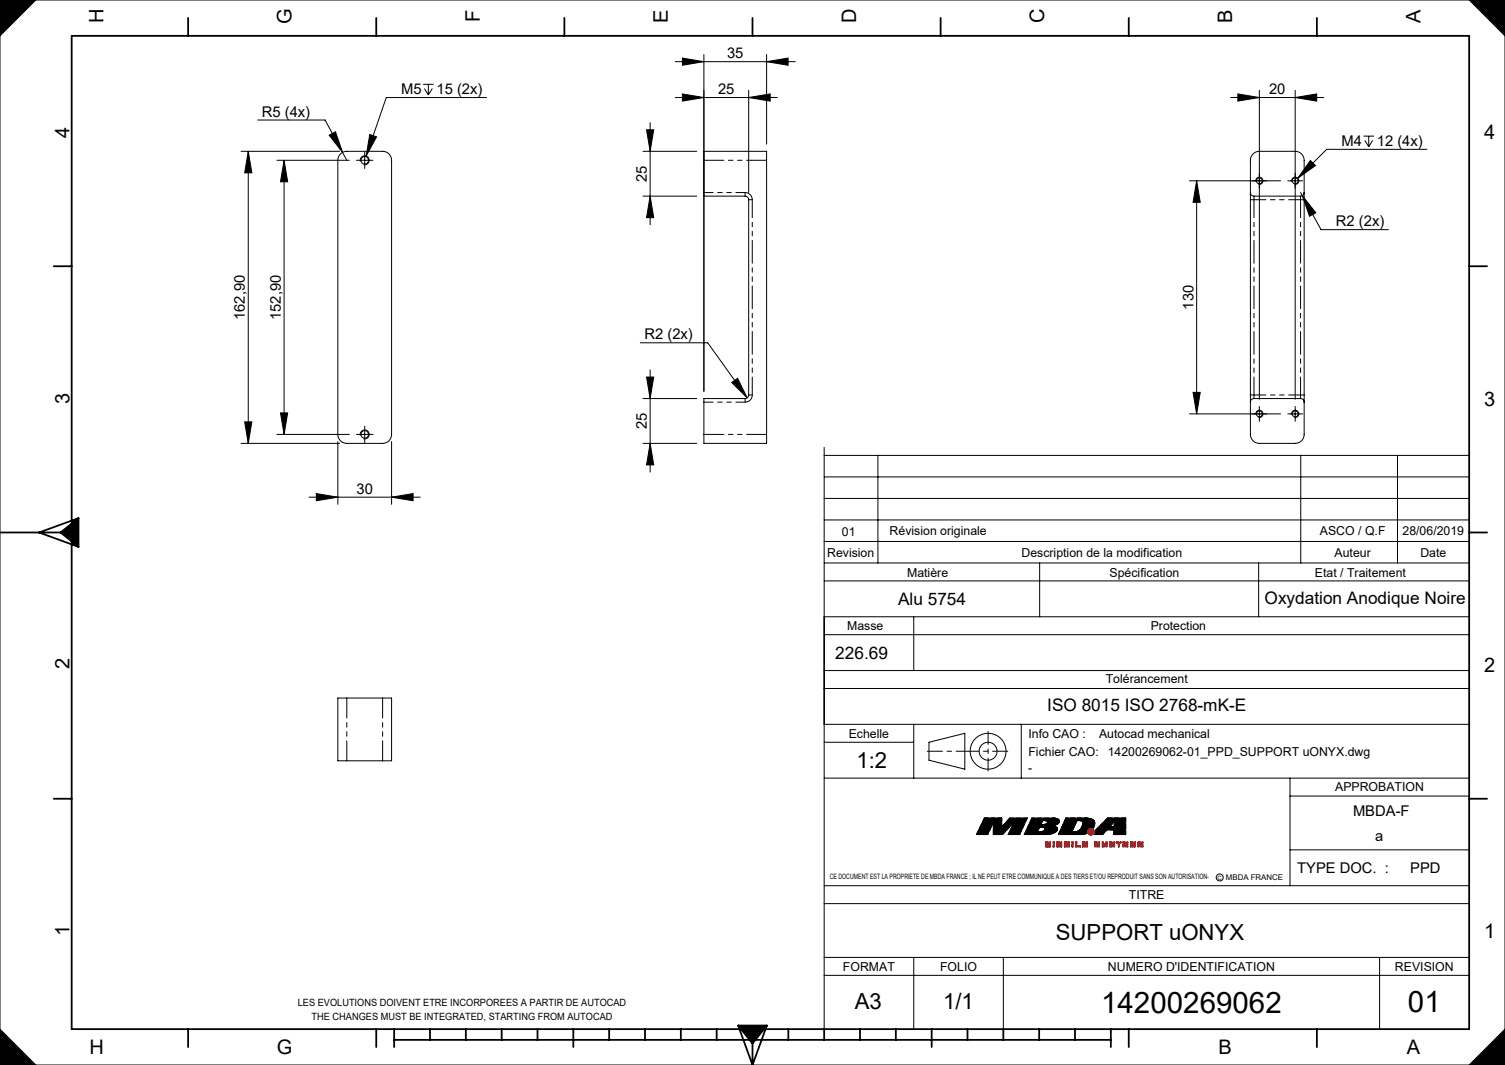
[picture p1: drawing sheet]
<svg xmlns="http://www.w3.org/2000/svg" width="420mm" height="297mm" viewBox="0 0 420 297" stroke-linecap="round" stroke-linejoin="round" font-family="sans-serif">
<g fill="none" stroke="#000" stroke-width=".28">
<path d="M0 0h420v297h-420zM10 0l-10 10M410 0l10 10M230 124.8v162.2M230 139h180M230 133h180M230 127h180M245 127v30M363 127v30M390 127v30M230 157h180M230 151h180"/>
<path d="M230 145h180M290.1 157v15M351.3 157v15M230 177h180M230 172h180M230 162h180.1M255 172v15M230 187h180M230 192h180M230 217h180M230 202h180M230 207h25"/>
<path d="M255 202v15M259.2 207l10.1-2.5v10l-10.1-2.5zM285 202v15M360 217v30M274.7 228.1h4.9v2.5l2.2-2.5h4.9l-2.1 4.6h-3.2l1.6-3.3-3.2 3.3h-2.6v-3.3l-1.6 3.3h-3.1zM288 228.1h6.2l.8 .2a.78 .78 0 0 1 .6 1.1l-.6 .5-1.4 .3 .9 .2a.92 .92 0 0 1 .6 .9 .92 .92 0 0 1-.7 .9l-2.4 .5h-6.1zM290.1 230.7l1.3 .1a.67 .67 0 0 1 .1 .8 .67 .67 0 0 1-.8 .3l-1.2 .1zM291 228.8l1.1 .2 .3 .2-.1 .3-.7 .4h-1.1zM297.5 228.1h5.9a1.82 1.82 0 0 1 2.1 1.3l-.3 1.5a1.36 1.36 0 0 0-1.5 .1 1.36 1.36 0 0 0-.5 1.4l-1.6 .3h-6.2zM300.6 228.8a1.51 1.51 0 0 1 1.6 .5 2.55 2.55 0 0 1-3 2.7zM309.1 228.1h5v4.6h-3.3v-1.3h-1.9l-1.2 1.3h-2.3l.2-.5v-.6zM311 229.1l-.1 1.4h-1.2z"/>
<path d="M360 237h50M360 222h50M230 252h180M230 247h180M230 272h180M230 267h180M255 267v20M280 267v20M385 267v20M0 287l10 10M420 287l-10 10"/>
<circle cx="275.8" cy="209.5" r="2.5"/>
<circle cx="275.8" cy="209.5" r="5"/>
<circle cx="340.4" cy="244.7" r=".98"/>
</g>
<path d="M305.4 232.7l.2-.5v-.6" fill="none" stroke="#000" stroke-width=".28" stroke-dasharray="1.3 .6" stroke-dashoffset=".6" stroke-linecap="butt"/>
<path d="M305.1 230.9a1.19 1.19 0 0 0-1.4 .1 1.19 1.19 0 0 0-.4 1.3" fill="none" stroke="#000" stroke-width=".28" stroke-dasharray="1.3 .6" stroke-dashoffset=".1" stroke-linecap="butt"/>
<g fill="none" stroke="#f00" stroke-width=".28">
<path d="M291.8 234.8h1.3v1.4h-.2v-1.1h-.3v1.1h-.3v-1.1h-.2v1.1h-.3zM293.9 234.8h.3v1.4h-.3zM295 234.8h1.3v.3h-1.1v.2h1.1v.9h-1.3v-.3h1v-.3h-1zM297 234.8h1.4v.3h-1.1v.2h1.1v.9h-1.4v-.3h1.1v-.3h-1.1zM299.2 234.8h.2v1.4h-.2zM300.2 234.8h.3v1.1h1v.3h-1.3zM302.1 234.8h1.3v.3h-1v.2h1v.3h-1v.3h1v.3h-1.3zM305.5 234.8h1.4v.3h-1.2v.2h1.2l-.1 .9h-1.3v-.3h1.1v-.3h-1.1zM307.6 234.8h.2v.5h.9v-.5h.3v1.3l-1.4 .1v-.3h1.1v-.3h-1.1zM309.7 234.8h1.3v.3h-1.1v.2h1.1v.8l-1.3 .1v-.3h1.1v-.3h-1.1zM311.5 234.8h1.4v.3h-.6v1.1h-.2v-1.1h-.6zM313.4 234.8h1.3v.3h-1v.2h1v.3h-1v.3h1v.3h-1.3z"/>
<path d="M315.5 234.8h1.3v1.4h-.3v-1.1h-.2v1.1h-.3v-1.1h-.2v1.1h-.3zM317.6 234.8h1.3v.3h-1v.2h1v.9h-1.3v-.3h1v-.3h-1z"/>
<circle cx="304.5" cy="232" r=".9"/>
</g>
<path d="M305.4 232a.9 .9 0 0 0-1.4-.8 .9 .9 0 0 0-.1 1.5 .9 .9 0 0 0 1.5-.6v-.1" fill="none" stroke="#f00" stroke-width=".28" stroke-dasharray="1.3 .6" stroke-dashoffset=".7" stroke-linecap="butt"/>
<path d="M308.9 231.4h1.9" fill="none" stroke="#000" stroke-width=".28" stroke-dasharray="1.3 .6" stroke-dashoffset="1"/>
<path d="M285.9 232.7h6.1M288 228.1h6.2M291.3 229.9h-.8M292.7 232.7h-.7M293.6 230.2l.9 .2M293.9 232.4l-.8 .2M295.4 232.7h6.2M299.2 232h.7M301.5 231.2l.4-.6M303.4 228.1l.7 .2M305.4 232.7h2.3M307.7 232.7h-2.3" fill="none" stroke="#000" stroke-width=".28" stroke-dasharray="1.3 .6" stroke-dashoffset=".4"/>
<path d="M308.9 231.4l-1.2 1.3M311 229.1l-1.3 1.4" fill="none" stroke="#000" stroke-width=".28" stroke-dasharray="1.3 .6" stroke-dashoffset=".9"/>
<path d="M291 228.8l-.5 1.1M295.4 232.7h5.7M309.7 230.5h1.2M310.8 232.7v-1.3" fill="none" stroke="#000" stroke-width=".28" stroke-dasharray="1.3 .6" stroke-dashoffset=".6"/>
<path d="M277.2 229.4l-1.6 3.3M281.4 232.7l1.6-3.3M290.1 230.7l-.6 1.3M310.9 230.5l.1-1.4" fill="none" stroke="#000" stroke-width=".28" stroke-dasharray="1.3 .6" stroke-dashoffset=".7"/>
<path d="M277.2 232.7v-3.3M279.6 230.6l2.2-2.5M299.2 232l1.4-3.2M310.8 232.7h3.3M314.1 232.7h-3.3" fill="none" stroke="#000" stroke-width=".28" stroke-dasharray="1.3 .6" stroke-dashoffset="-.1"/>
<path d="M283 229.4l-3.2 3.3M314.1 228.1v4.6" fill="none" stroke="#000" stroke-width=".28" stroke-dasharray="1.3 .6" stroke-dashoffset=".2"/>
<g fill="none" stroke="#000" stroke-width=".28" stroke-dasharray="1.3 .6">
<path d="M272.5 232.7l2.2-4.6M272.5 232.7h3.1M275.6 232.7h-3.1M277.2 232.7h.1M281.4 232.7h3.2M284.6 232.7h-3.2M286.6 228.1h.1M286.7 228.1l-2.1 4.6M288 228.1l-2.1 4.6M289.5 232h.6M290.1 232l.6-.1M290.5 229.9h.1"/>
<path d="M290.6 229.9h.1M290.6 229.9h.5M290.7 231.9h.2M290.7 230.7h-.6M290.9 231.9l.3-.2M291 228.8h.5M291 230.8l-.3-.1M291.2 231.7l.2-.1M291.3 232.7h.1M291.4 230.8h-.4M291.4 231.6l.2-.2M291.4 232.7h.1"/>
<path d="M291.5 232.7h.1M291.5 228.8l.4 .1M291.6 230.9l-.2-.1M291.6 231.4v-.2M291.6 229.9h-.3M291.6 231v-.1M291.6 231.2v-.2M291.6 232.7h.1M291.7 232.7h.1M291.8 232.7h.1M291.9 228.9l.2 .1M291.9 232.7h.1"/>
<path d="M292 229.8l-.4 .1M292 232.7h.1M292.1 229.7l-.1 .1M292.1 229h.2M292.2 229.6l-.1 .1M292.3 229l.1 .2M292.3 229.5l-.1 .1M292.4 229.3l-.1 .2M292.4 229.2v.1M293.1 232.6l-.4 .1M293.8 228.1h.4M294 228.1h.1"/>
<path d="M294.1 228.1h.1M294.2 228.1l.4 .1M294.4 232.2l-.5 .2M294.5 230.4l.4 .3M294.6 228.2l.4 .1M294.7 230l-.4 .1M294.7 231.9l-.3 .3M294.9 231.7l-.2 .2M294.9 230.7l.2 .2M295 229.9l-.3 .1M295 228.3l.2 .1M295 231.6l-.1 .1"/>
<path d="M295.1 230.9v.2M295.1 231.3l-.1 .3M295.1 231.1v.2M295.2 229.7l-.2 .2M295.2 228.4l.3 .2M295.4 229.5l-.2 .2M295.5 228.6l.2 .3M295.6 229.4l-.2 .1M295.7 229.2l-.1 .2M295.7 228.9v.3M297.5 228.1l-2.1 4.6M299.2 232h.4"/>
<path d="M299.6 232h.1M299.7 232h.1M299.8 232h.1M299.9 232l.5-.1M300.4 231.9h.2M300.6 228.8h.6M300.6 231.9l.2-.1M300.8 231.8l.1-.1M300.9 231.7l.2-.1M301.1 231.6l.1-.1M301.1 232.7h.1M301.2 231.5l.3-.3"/>
<path d="M301.2 232.7h.1M301.3 232.7h.1M301.4 228.8h-.2M301.4 232.7h.1M301.5 232.7h.1M301.6 232.7h.6M301.6 228.9l-.2-.1M301.8 229l-.2-.1M301.9 230.6l.2-.6M302.1 229.1l-.3-.1M302.1 230l.1-.4M302.2 232.7l.3-.1"/>
<path d="M302.2 229.3l-.1-.2M302.2 229.6v-.3M302.5 232.6l.3-.1M302.8 232.6l.3-.1M303 228.1h.1M303.1 232.5l.1-.1M303.1 228.1h.1M303.2 228.1h.1M303.2 232.4h.1M303.3 232.4v-.1M303.3 228.1h.1M304.1 228.3l.6 .1"/>
<path d="M304.7 228.4l.4 .3M305.1 230.9h.1M305.1 228.7l.2 .2M305.2 230.9v-.1M305.2 230.8l.2-.6M305.4 230.2l.1-.4M305.4 229.1l-.1-.2M305.5 229.4l-.1-.3M305.5 229.8v-.4M309.1 228.1h5"/>
</g>
<path d="M274.7 228.1h4.9M281.8 228.1h4.8M305.6 231.6l3.5-3.5" fill="none" stroke="#000" stroke-width=".28" stroke-dasharray="1.3 .6" stroke-dashoffset=".1"/>
<path d="M297.5 228.1h5.9" fill="none" stroke="#000" stroke-width=".28" stroke-dasharray="1.3 .6" stroke-dashoffset=".5"/>
<path d="M277.3 232.7h2.5M279.6 228.1v2.5M279.8 232.7h-2.6M294.3 230.1l-.7 .1" fill="none" stroke="#000" stroke-width=".28" stroke-dasharray="1.3 .6" stroke-dashoffset=".3"/>
<path d="M285.9 232.7h5.4M297.5 228.1h5.5" fill="none" stroke="#000" stroke-width=".28" stroke-dasharray="1.3 .6" stroke-dashoffset=".8"/>
<path d="M258.7 209.5h22.6" fill="none" stroke="#000" stroke-width=".28" stroke-dasharray="6.3 1.3 1.3 1.3" stroke-dashoffset="2.1"/>
<path d="M275.8 204v11" fill="none" stroke="#000" stroke-width=".28" stroke-dasharray="6.3 1.3 1.3 1.3" stroke-dashoffset="2.8"/>
<g fill="none" stroke="#000" stroke-width=".5">
<path d="M20 10h390v277h-390zM52.5 5v5M105 5v5M157.5 5v5M210 5v5M262.5 5v5M315 5v5M367.5 5v5M15 74.3h5M410 74.3h5M0 148.5h16.9M16.9 148.5l5 4"/>
<path d="M21.9 144.5l-11 4 11 4M21.9 144.5v8M21.9 144.5l-5 4M410 148.5h5M15 222.8h5M410 222.8h5M52.5 287v5M105 287v5M110 290h200M110 287v5M120 287v3M130 287v3"/>
<path d="M140 287v3M150 287v3M160 287v5M170 287v3M180 287v3M190 287v3M200 287v3M206 286l4 11M206 286h8M206 286l4 5M210 291v6M214 286l-4 11"/>
<path d="M214 286l-4 5M220 287v3M230 287v3M240 287v3M250 287v3M260 287v5M270 287v3M280 287v3M290 287v3M300 287v3M310 287v5M315 287v5"/>
<path d="M367.5 287v5"/>
</g>
<g fill="none" stroke="#f00" stroke-width=".28" stroke-dasharray="1.3 .6" stroke-dashoffset=".5">
<path d="M292.1 235.1v1.1M292.3 236.2v-1.1M292.6 235.1v1.1M292.9 236.2v-1.1M295 235.9h1M295 235.6h1M295.2 235.3h1.1M295.2 235h1.1M296 235.6h-1M296.3 235h-1.1M297 235.9h1.1M297 235.6h1.1"/>
<path d="M297.1 235.9h.9M297.3 235.3h1.1M297.4 235h1M298.1 235.6h-1.1M298.4 235h-1.1M300.5 235.9h1M300.5 234.8v1.1M302.4 235.9h1M302.4 235.3h1M302.4 235.6h1M302.4 235h1M303.4 235.6h-1"/>
<path d="M303.4 235h-1M305.5 235.9h1.1M305.5 235.6h1.1M307.6 235.9h1.1M307.6 235.6h1.1M313.7 235.9h1M313.7 235.6h1M313.7 235.3h1M314.7 235h-1M317.6 235.6h1M317.6 235.9h1M317.9 235h1"/>
<path d="M317.9 235.3h1"/>
</g>
<g fill="none" stroke="#f00" stroke-width=".28" stroke-dasharray="1.3 .6" stroke-dashoffset=".7">
<path d="M291.8 234.8h1.3M291.8 236.2v-1.4M293.1 234.8v1.4M293.9 236.2v-1.4M294.2 234.8v1.4M295 234.8h1.3M296.3 236.2h-1.3M297 234.8h1.4M298.4 236.2h-1.4M299.2 236.2v-1.4M299.4 234.8v1.4M300.2 236.2v-1.4"/>
<path d="M301.5 236.2h-1.3M302.1 236.2v-1.4M302.1 234.8h1.3M302.1 236.2h1.3M303.4 236.2h-1.3M305.5 234.8h1.4M309.7 236.2h1.3M309.7 234.8h1.4M311.5 234.8h1.4M313.4 234.8h1.3M313.4 236.2v-1.4M314.7 236.2h-1.3"/>
<path d="M315.5 234.8h1.3M315.5 236.2v-1.4M316.8 234.8v1.4M317.6 234.8h1.3M318.9 236.2h-1.3"/>
</g>
<path d="M295 235.6v-.8M296.3 235.3v.9M297 235.6v-.8M298.4 235.3v.9M305.5 235.6v-.8M306.9 235.3v.8M307.6 235.6v-.8M307.8 235.3h.9M309.7 235.6v-.8M311.1 235.3v.8M317.6 235.6v-.8M318.9 235.3v.9" fill="none" stroke="#f00" stroke-width=".28" stroke-dasharray="1.3 .6" stroke-dashoffset=".4"/>
<g fill="none" stroke="#f00" stroke-width=".28" stroke-dasharray="1.3 .6">
<path d="M291.8 236.2h.2M292 236.2h.1M292.3 235.1h-.2M292.3 236.2h.1M292.4 236.2h.1M292.5 236.2h.1M292.6 236.2h.1M292.9 235.1h-.3M292.9 236.2h.1M293 236.2h.1M293.9 234.8h.2M293.9 236.2h.3"/>
<path d="M294.1 234.8h.1M295 236.2v-.3M295 235.6h.1M295.2 235v.3M296 235.9v-.3M296.3 234.8v.2M297 236.2v-.3M297.3 235v.3M298 235.9h.1M298.1 235.9v-.3M298.4 234.8v.2M299.2 234.8h.2"/>
<path d="M299.2 236.2h.2M299.4 236.2h-.2M300.2 234.8h.3M300.2 234.8h.1M300.2 236.2h.1M300.3 234.8h.2M301.5 235.9v.3M302.4 235.6v.3M302.4 235v.3M303.4 235.9v.3M303.4 235.3v.3M303.4 234.8v.2"/>
<path d="M305.5 236.2v-.3M305.7 235v.3M306.6 235.9v-.3M306.9 236.1l-.1 .1M306.9 234.8v.2M307.6 234.8h.2M307.6 236.2v-.3M307.8 234.8v.5M308.7 235.9v-.3M308.7 234.8h.3M308.7 235.3v-.5M309 236.1l-.1 .1"/>
<path d="M309.7 236.2v-.3M309.9 235v.3M310.8 235.9v-.3M311.1 236.1l-.1 .1M311.1 234.8v.2M311.5 235v-.2M312.1 235h-.6M312.3 235h.6M312.3 236.2h-.2M312.9 234.8v.2M313.7 235.6v.3M313.7 235v.3"/>
<path d="M314.7 235.9v.3M314.7 235.3v.3M314.7 234.8v.2M315.8 236.2h-.3M316 235h-.2M316.3 236.2h-.3M316.5 235h-.2M316.8 236.2h-.3M317.6 236.2v-.3M317.9 235v.3M318.6 235.9v-.3M318.9 234.8v.2"/>
</g>
<g fill="none" stroke="#f00" stroke-width=".28" stroke-dasharray="1.3 .6" stroke-dashoffset=".6">
<path d="M295 234.8h1.3M295 236.2h1.3M297.1 234.8h1.3M297.1 236.2h1.3M300.3 236.2h1.2M305.7 235.3h1.2M306.8 236.2h-1.3M306.9 235h-1.2M307.6 236.2h1.3M309 234.8v1.3M309.7 235.9h1.1M309.7 235.6h1.1"/>
<path d="M309.9 235h1.2M309.9 235.3h1.2M312.1 236.2v-1.2M312.3 235v1.2M315.8 235v1.2M316 236.2v-1.2M316.3 235v1.2M316.5 236.2v-1.2"/>
</g>
<path d="M206 286l4 5 4-5zM16.9 148.5l5 4v-8zM0 0v10l10-10zM410 0l10 10v-10zM420 287l-10 10h10zM0 287v10h10zM309.1 228.1l-3.5 3.5v.6l-.2 .5h2.3l1.2-1.3h1.9v1.3h3.3v-4.6zM311 229.1l-.1 1.4h-1.2zM297.5 228.1l-2.1 4.6 7.1-.1 .8-.3v-.7l.5-.6 .6-.2 .6 .1a1.56 1.56 0 0 0 .4-1.6 1.56 1.56 0 0 0-1.3-1zM300.6 228.8a1.51 1.51 0 0 1 1.6 .5 2.55 2.55 0 0 1-3 2.7zM290.1 230.7l1.3 .1a.67 .67 0 0 1 .1 .8 .67 .67 0 0 1-.8 .3l-1.2 .1zM291 228.8l1.1 .2 .3 .2-.1 .3-.7 .4h-1.1zM288 228.1l-2.1 4.6h6.1a2.84 2.84 0 0 0 3.1-1.4v-.4l-.6-.5-.9-.2 1.4-.3a.88 .88 0 0 0 .7-1l-.5-.5-1-.3zM274.7 228.1l-2.2 4.6h3.1l1.6-3.3v3.3h2.6l3.2-3.3-1.6 3.3h3.2l2.1-4.6h-4.9l-2.2 2.5v-2.5z" fill-rule="evenodd" fill="#000"/>
<path d="M317.6 234.8v.8h1v.3h-1v.3h1.3v-.9h-1v-.2h1v-.3zM315.5 234.8v1.4h.3v-1.1h.2v1.1h.3v-1.1h.2v1.1h.3v-1.4zM313.4 234.8v1.4h1.3v-.3h-1v-.3h1v-.3h-1v-.2h1v-.3zM311.5 234.8v.3h.6v1.1h.2v-1.1h.6v-.3zM309.7 234.8v.8h1.1v.3h-1.1v.3l1.3-.1v-.8h-1.1v-.2h1.1v-.3zM307.6 234.8v.8h1.1v.3h-1.1v.3l1.4-.1v-1.3h-.3v.5h-.9v-.5zM305.5 234.8v.8h1.1v.3h-1.1v.3h1.3l.1-.9h-1.2v-.2h1.2v-.3zM303.6 232a.9 .9 0 0 0 1.8 0 .9 .9 0 0 0-1.8 0zM302.1 234.8v1.4h1.3v-.3h-1v-.3h1v-.3h-1v-.2h1v-.3zM300.2 234.8v1.4h1.3v-.3h-1v-1.1zM299.2 234.8v1.4h.2v-1.4zM297 234.8v.8h1.1v.3h-1.1v.3h1.4v-.9h-1.1v-.2h1.1v-.3zM295 234.8v.8h1v.3h-1v.3h1.3v-.9h-1.1v-.2h1.1v-.3zM293.9 234.8v1.4h.3v-1.4zM291.8 234.8v1.4h.3v-1.1h.2v1.1h.3v-1.1h.3v1.1h.2v-1.4z" fill-rule="evenodd" fill="#f00"/>
<g fill="none" stroke="#000" stroke-width=".28">
<path d="M188.4 17.2h33.5M190.4 16.2l6 1-6 1zM196.4 15.2v93.9M213.9 17.2l6-1v2zM213.9 15.2v25M71.9 33.5h18.8l6.1 11.2M91.9 37.7l1.7-1 2 5.8zM103.2 37.5l1.9 .7-2.9 5.3zM118.1 23.5h2.9M118.4 24.7l1.1 1.8M119.5 23.5v3M120.6 24.7l-1.1 1.8"/>
<path d="M135.8 27.2h-28l-5.6 16.3M180.4 36.2h2l-1 6zM181.4 34.2v28.5M188.4 27.2h28.5M190.4 26.2l6 1-6 1zM208.9 27.2l6-1v2zM208.9 25.2v28.5M343.4 27.2h26M345.4 26.2l6 1-6 1zM351.4 25.2v86.1M361.4 27.2l6-1v2zM361.4 25.2v86.1"/>
<path d="M380.5 38h2.9M380.9 39.1l1.1 1.8M382 38v2.9M383.1 39.1l-1.1 1.8M67.3 42.2h27.5M69.3 42.2v81.4M69.3 42.2l1 6h-2zM77.3 44.7h20.2M79.3 44.7v76.4M79.3 44.7l1 6h-2zM95 42.9l1-.6 .8-.1h10a2.5 2.5 0 0 1 2.5 2.5v76.4a2.5 2.5 0 0 1-2.5 2.5h-10a2.5 2.5 0 0 1-2.5-2.5v-76.4l.1-.8zM100.5 44.7h2.5"/>
<path d="M100.6 45a1.25 1.25 0 0 1 1.1-1.5 1.25 1.25 0 0 1 1.3 1.3 1.25 1.25 0 0 1-1.5 1.1M101.8 43.4v2.5M179.4 42.2h15M179.4 54.7h15M181.4 54.7l1 6h-2zM196.4 44.7v-2.5h17.5v81.4h-17.5v-12.5h11.5a1 1 0 0 0 1-1v-54.4a1 1 0 0 0-1-1h-11.5v-1M331.9 50.4h25.5M333.9 50.4l1 6h-2zM333.9 50.4v65M348.9 53.7v-9a2.5 2.5 0 0 1 2.5-2.5h10a2.5 2.5 0 0 1 2.5 2.5v9M348.9 53.7a1 1 0 0 0 1 1h13a1 1 0 0 0 1-1M348.9 53.7v58.4"/>
<path d="M350.5 50.7a1 1 0 0 1 .9-1.3 1 1 0 0 1 1 1.1 1 1 0 0 1-1.2 .9M360.2 50.4h2.5M360.5 50.7a1 1 0 0 1 .9-1.3 1 1 0 0 1 1 1.1 1 1 0 0 1-1.2 .9M362.9 53.7l5.8 10.3h18.8M363.4 54.6l3.8 4.7-1.7 1zM363.9 53.7v58.4M365.7 44.8l1.4 1.4-4.9 3.5zM398.2 41.6h-28l-8 8.1M178.7 95.6h18.8l11 15.4M68.3 117.6h2l-1 6zM78.3 115.1h2l-1 6zM101.8 119.9v2.5"/>
<path d="M179.4 111.1h15M180.4 105.1h2l-1 6zM181.4 103.1v28.5M204.2 106.7l1.6-1.2 2.7 5.5zM331.9 115.4h25.5M332.9 109.4h2l-1 6zM348.9 112.1v9a2.5 2.5 0 0 0 2.5 2.5h10a2.5 2.5 0 0 0 2.5-2.5v-9M348.9 112.1a1 1 0 0 1 1-1h13a1 1 0 0 1 1 1M350.5 115.7a1 1 0 0 1 .9-1.3 1 1 0 0 1 1 1.1 1 1 0 0 1-1.2 .9M351.4 114.2v2.5M360.2 115.4h2.5M360.5 115.7a1 1 0 0 1 .9-1.3 1 1 0 0 1 1 1.1 1 1 0 0 1-1.2 .9"/>
<path d="M361.4 114.2v2.5M67.3 123.6h27.5M77.3 121.1h20.2M86.3 138.6h31M88.3 137.6l6 1-6 1zM94.3 123.1v17.5M100.5 121.1h2.5M100.6 121.5a1.25 1.25 0 0 1 1.1-1.6 1.25 1.25 0 0 1 1.3 1.4 1.25 1.25 0 0 1-1.5 1.1M109.3 138.6l6-1v2zM109.3 123.1v17.5M179.4 123.6h15M181.4 123.6l1 6h-2z"/>
<path d="M94.3 194.7h15v17.5h-15z"/>
<circle cx="101.8" cy="44.7" r="1.05"/>
<circle cx="351.4" cy="50.4" r=".83"/>
<circle cx="361.4" cy="50.4" r=".83"/>
<circle cx="351.4" cy="115.4" r=".83"/>
<circle cx="361.4" cy="115.4" r=".83"/>
<circle cx="101.8" cy="121.1" r="1.05"/>
</g>
<g fill="none" stroke="#000" stroke-width=".28" stroke-dasharray="30.5 1.3 1.3 1.3">
<path d="M100.5 44.7h-1M101.8 43.4v-1M101.8 45.9v1.1M103 44.7h1.1M350.2 50.4h-.8M351.4 49.2v-.9M351.4 51.7v.8M352.7 50.4h.8M360.2 50.4h-.8M361.4 49.2v-.9M361.4 51.7v.8M362.7 50.4h.8"/>
<path d="M101.8 119.9v-1.1M350.2 115.4h-.8M351.4 114.2v-.9M351.4 116.7v.8M352.7 115.4h.8M360.2 115.4h-.8M361.4 114.2v-.9M361.4 116.7v.8M362.7 115.4h.8M100.5 121.1h-1M101.8 122.4v1M103 121.1h1.1"/>
</g>
<g fill="#000">
<path d="M190.4 26.2l6 1-6 1zM208.9 27.2l6-1v2z"/>
<path d="M91.9 37.7l3.7 4.8-2-5.8zM103.2 37.5l-1 6 2.9-5.3zM190.4 16.2l6 1-6 1zM213.9 17.2l6-1v2zM204.2 106.7l4.3 4.3-2.7-5.5zM345.4 26.2l6 1-6 1zM361.4 27.2l6-1v2zM363.4 54.6l2.1 5.7 1.7-1zM365.7 44.8l-3.5 4.9 4.9-3.5z"/>
<path d="M180.4 105.1h2l-1 6zM181.4 123.6l1 6h-2zM180.4 36.2h2l-1 6zM181.4 54.7l1 6h-2z"/>
<path d="M78.3 115.1h2l-1 6zM79.3 44.7l1 6h-2zM68.3 117.6h2l-1 6zM69.3 42.2l1 6h-2zM332.9 109.4h2l-1 6zM333.9 50.4l1 6h-2z"/>
<path d="M88.3 137.6l6 1-6 1zM109.3 138.6l6-1v2z"/>
</g>
<path d="M209.9 55.7v54.4M349.9 55.7v54.4M362.9 110.1v-54.4" fill="none" stroke="#000" stroke-width=".28" stroke-dasharray="6.3 1.3 1.3 1.3 1.3 1.3" stroke-dashoffset="1.4"/>
<g fill="none" stroke="#000" stroke-width=".28" stroke-dasharray="6.3 1.3 1.3 1.3 1.3 1.3">
<path d="M207.9 53.7v1M208.9 55.7h1M209.9 55.7a2 2 0 0 0-2-2M349.9 55.7v-1M349.9 55.7h-1M362.9 55.7v-1M362.9 55.7h1M207.9 112.1a2 2 0 0 0 2-2M207.9 111.1v1M209.9 110.1h-1M348.9 110.1h1M349.9 111.1v-1"/>
<path d="M362.9 111.1v-1M363.9 110.1h-1"/>
</g>
<path d="M196.4 53.7h11.5M207.9 112.1h-11.5" fill="none" stroke="#000" stroke-width=".28" stroke-dasharray="6.3 1.3 1.3 1.3 1.3 1.3" stroke-dashoffset="3.8"/>
<path d="M213.9 44.7h-17.5M196.4 121.1h17.5M96.8 194.7v17.5M106.8 212.2v-17.5" fill="none" stroke="#000" stroke-width=".28" stroke-dasharray="6.3 1.3 1.3 1.3 1.3 1.3" stroke-dashoffset=".8"/>
<path d="M362.9 55.7h-13M349.9 110.1h13" fill="none" stroke="#000" stroke-width=".28" stroke-dasharray="6.3 1.3 1.3 1.3 1.3 1.3" stroke-dashoffset="3"/>
<g font-size="8.2">
<text x="307.3" y="282.4">14200269062</text>
<text x="392.9" y="282.3">01</text>
</g>
<g font-size="6.2">
<text x="239" y="214">1:2</text>
<text x="294.7" y="262.2">SUPPORT uONYX</text>
<text x="238.5" y="281.4">A3</text>
<text x="263.2" y="281.4">1/1</text>
</g>
<g font-size="5.6">
<text x="28.9" y="6.5" transform="rotate(-90 28.9 6.5)">H</text>
<text x="81.4" y="6.7" transform="rotate(-90 81.4 6.7)">G</text>
<text x="133.9" y="6.2" transform="rotate(-90 133.9 6.2)">F</text>
<text x="186.4" y="6.4" transform="rotate(-90 186.4 6.4)">E</text>
<text x="238.9" y="6.5" transform="rotate(-90 238.9 6.5)">D</text>
<text x="291.4" y="6.5" transform="rotate(-90 291.4 6.5)">C</text>
<text x="343.9" y="6.4" transform="rotate(-90 343.9 6.4)">B</text>
<text x="396.4" y="6.4" transform="rotate(-90 396.4 6.4)">A</text>
<text x="19.4" y="38.5" transform="rotate(-90 19.4 38.5)">4</text>
<text x="414.2" y="38.9">4</text>
<text x="19.4" y="112.5" transform="rotate(-90 19.4 112.5)">3</text>
<text x="414.2" y="113.1">3</text>
<text x="19.4" y="186.5" transform="rotate(-90 19.4 186.5)">2</text>
<text x="414.2" y="187.4">2</text>
<text x="19.4" y="261" transform="rotate(-90 19.4 261)">1</text>
<text x="414.2" y="261.6">1</text>
<text x="24.9" y="293.9">H</text>
<text x="77.3" y="293.9">G</text>
<text x="340.1" y="293.9">B</text>
<text x="392.6" y="293.9">A</text>
</g>
<g font-size="4.8">
<text x="250.6" y="168.8">Alu 5754</text>
<text x="352.9" y="168.4">Oxydation Anodique Noire</text>
<text x="233.1" y="183.7">226.69</text>
<text x="292.2" y="198.4">ISO 8015 ISO 2768-mK-E</text>
</g>
<g font-size="4.1">
<text x="202.9" y="16.3">35</text>
<text x="111.9" y="26.3">M5</text>
<text x="121.8" y="26.3">15 (2x)</text>
<text x="200.4" y="26.3">25</text>
<text x="354.2" y="26.3">20</text>
<text x="73.1" y="32.5">R5 (4x)</text>
<text x="374.4" y="40.7">M4</text>
<text x="384.2" y="40.7">12 (4x)</text>
<text x="180.5" y="50.7" transform="rotate(-90 180.5 50.7)">25</text>
<text x="372.8" y="63.1">R2 (2x)</text>
<text x="68.4" y="89.2" transform="rotate(-90 68.4 89.2)">162,90</text>
<text x="78.4" y="89.2" transform="rotate(-90 78.4 89.2)">152,90</text>
<text x="333" y="86.4" transform="rotate(-90 333 86.4)">130</text>
<text x="179.9" y="94.7">R2 (2x)</text>
<text x="180.5" y="119.7" transform="rotate(-90 180.5 119.7)">25</text>
<text x="99.5" y="137.7">30</text>
<text x="377.6" y="227.5">MBDA-F</text>
<text x="383.8" y="234.5">a</text>
<text x="362" y="243.5">TYPE DOC. :</text>
<text x="393.5" y="243.3">PPD</text>
</g>
<g font-size="3.4">
<text x="235" y="149.6">01</text>
<text x="248.3" y="149.3">Révision originale</text>
<text x="368.3" y="149.3">ASCO / Q.F</text>
<text x="391.4" y="149.3">28/06/2019</text>
<text x="230.8" y="155.2">Revision</text>
<text x="285.1" y="155.2">Description de la modification</text>
<text x="372.4" y="155.2">Auteur</text>
<text x="396.4" y="155.2">Date</text>
<text x="253.2" y="160.8">Matière</text>
<text x="309.7" y="160.8">Spécification</text>
<text x="367" y="160.8">Etat / Traitement</text>
<text x="236.4" y="175.6">Masse</text>
<text x="321.1" y="175.6">Protection</text>
<text x="308.6" y="190.4">Tolérancement</text>
<text x="236.9" y="205.7">Echelle</text>
<text x="287" y="205.7">Info CAO :</text>
<text x="306.7" y="205.7">Autocad mechanical</text>
<text x="286.9" y="215.2">-</text>
<text x="287" y="210.7">Fichier CAO:</text>
<text x="309.1" y="210.9">14200269062-01_PPD_SUPPORT uONYX.dwg</text>
<text x="372.6" y="220.7">APPROBATION</text>
<text x="315" y="250.7">TITRE</text>
<text x="235.2" y="270.7">FORMAT</text>
<text x="262.3" y="270.7">FOLIO</text>
<text x="309.2" y="270.7">NUMERO D'IDENTIFICATION</text>
<text x="389.3" y="270.7">REVISION</text>
</g>
<g font-size="2.8">
<text x="83.1" y="280.5">LES EVOLUTIONS DOIVENT ETRE INCORPOREES A PARTIR DE AUTOCAD</text>
<text x="87" y="284.5">THE CHANGES MUST BE INTEGRATED, STARTING FROM AUTOCAD</text>
</g>
<text font-size="2.2" x="342.1" y="245.3">MBDA FRANCE</text>
<text font-size="2.1" x="231.6" y="245.2">CE DOCUMENT EST LA PROPRIETE DE MBDA FRANCE ; IL NE PEUT ETRE COMMUNIQUE A DES TIERS ET/OU REPRODUIT SANS SON AUTORISATION-</text>
<text font-size="1.6" x="339.7" y="245.3">C</text>
</svg>
